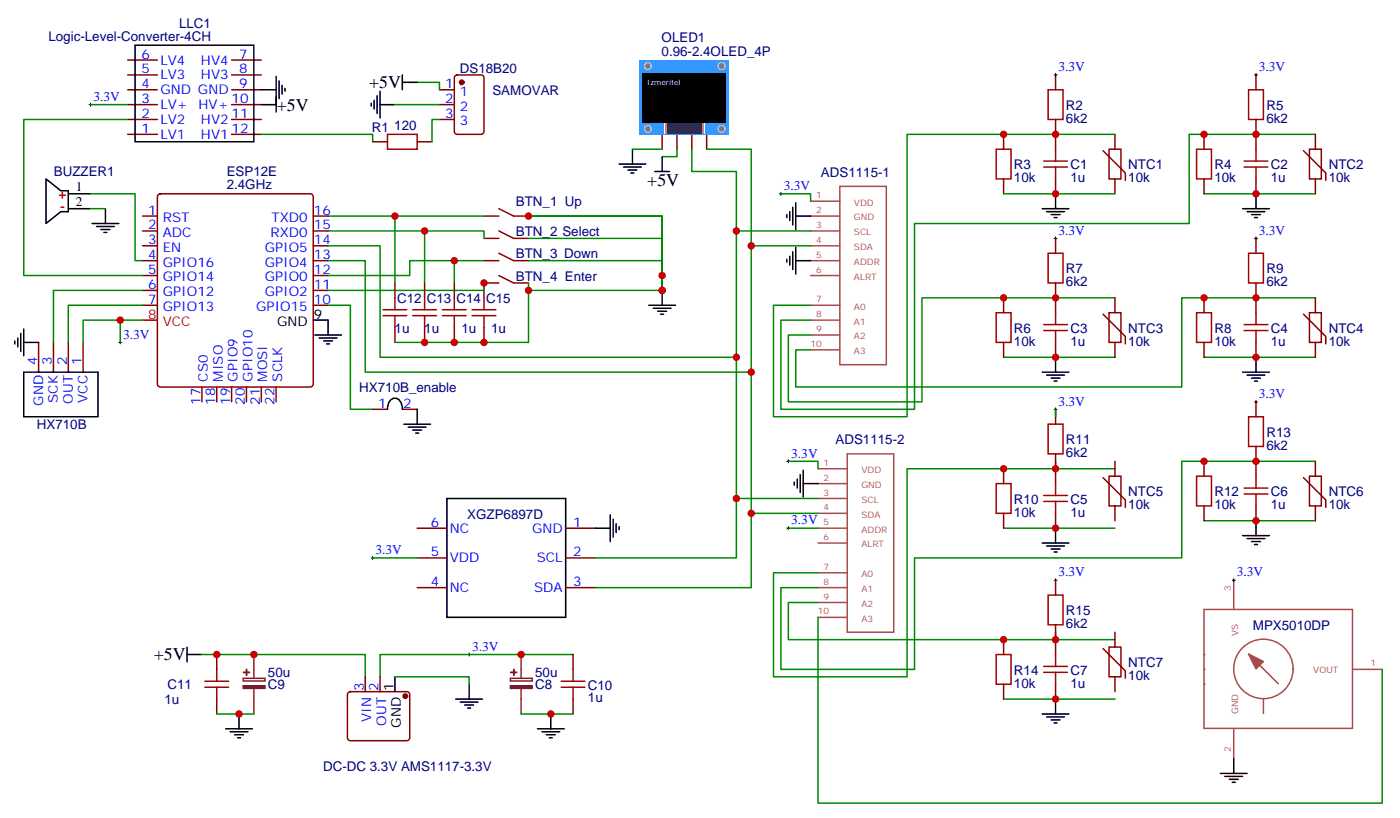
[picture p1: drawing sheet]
<svg xmlns="http://www.w3.org/2000/svg" width="333mm" height="194mm" viewBox="0 0 333 194" stroke-linecap="round" stroke-linejoin="round" font-family="sans-serif">
<path d="M157.3 31.9v3.5M160.9 31.9v3.5M164.4 31.9v3.5M167.9 31.9v3.5M9.2 81.3v7M12.7 81.3v7M16.2 81.3v7M19.8 81.3v7" fill="none" stroke="#870000" stroke-width=".35"/>
<path d="M74.8 79.5h6.3M78 76v3.5M5.6 88.3h17.7v10.6h-17.7zM75.8 80.2h4.3M76.9 80.9h2.1M77.6 81.6h.7" fill="none" stroke="#000" stroke-width=".35"/>
<path d="M192.6 47.8h7M192.6 51.3h7M192.6 54.8h7M192.6 58.3h7M199.6 44.2h11v42.4h-11zM192.6 61.9h7M192.6 65.4h7M192.6 72.5h7M192.6 76h7M192.6 79.5h7M192.6 83h7" fill="none" stroke="#a64a4a" stroke-width=".35"/>
<path d="M152 14.3h21.2v17.6h-21.2z" fill="#39f"/>
<g fill="#666" stroke="#ccc" stroke-width=".35">
<circle cx="154" cy="30.6" r=".81"/>
<circle cx="171.4" cy="30.6" r=".81"/>
<circle cx="154" cy="15.7" r=".81"/>
<circle cx="171.4" cy="15.7" r=".81"/>
</g>
<path d="M157.9 29.1h9.5v2.8h-9.5z" fill="#fff"/>
<g fill="#fc0">
<path d="M157.9 29.1h.5v2.8h-.5z"/>
<path d="M166.9 29.1h.4v2.8h-.4z"/>
</g>
<path d="M158.5 29.1h8.3v2.8h-8.3z" fill="#333"/>
<path d="M152.8 17.4h19.7v11.7h-19.7z" fill="#000"/>
<g fill="none" stroke="#870000" stroke-width=".35">
<path d="M108.2 18l.5-.2h5.6a.71 .71 0 0 1 .7 .7v12.7a.76 .76 0 0 1-.7 .7h-5.6a.76 .76 0 0 1-.8-.7v-12.7zM250.8 17.8v3.5M298.4 17.8v3.5M88.5 33.7h3.6M99.1 33.7h3.6M104.4 21.3h3.5M104.4 24.8h3.5M104.4 28.4h3.5M238.5 31.9v3.5M250.8 28.4v7M262.1 35.8l5.3 5.3v1.7M263.5 35.4h2.8v7.1h-2.8z"/>
<path d="M264.9 31.9v3.5M286.1 31.9v3.5M298.4 28.4v7M309.7 35.8l5.3 5.3v1.7M311.1 35.4h2.9v7.1h-2.9zM312.6 31.9v3.5M115 51.3h3.5M115 56.6h3.5M118.5 49.5l3.6 1.8h3.5M118.5 54.8l3.6 1.8h3.5M238.5 42.5v3.5M250.8 42.5v3.5"/>
<path d="M250.8 56.6v3.5M264.9 42.5v3.5M286.1 42.5v3.5M298.4 42.5v3.5M298.4 56.6v3.5M312.6 42.5v3.5M115 61.9h3.5M115 67.2h3.5M118.5 60.1l3.6 1.8h3.5M118.5 65.4l3.6 1.8h3.5M238.5 70.7v3.5M250.8 67.2v7"/>
<path d="M262.1 74.6l5.3 5.3v1.7M263.5 74.2h2.8v7.1h-2.8zM264.9 70.7v3.5M286.1 70.7v3.5M298.4 67.2v7M309.7 74.6l5.3 5.3v1.7M311.1 74.2h2.9v7.1h-2.9zM312.6 70.7v3.5M88.5 97.2h3.6M95.6 97.2h3.5M238.5 81.3v3.5M250.8 81.3v3.5"/>
<path d="M250.8 97.2v3.5M264.9 81.3v3.5M286.1 81.3v3.5M298.4 81.3v3.5M298.4 95.4v3.5M312.6 81.3v3.5M238.5 111.3v3.5M250.8 107.7v7.1M262.1 113.4l5.3 5.3v1.7M263.5 113h2.8v7.1h-2.8zM264.9 109.5v3.5M286.1 109.5v3.5"/>
<path d="M298.4 106v7M309.7 113.4l5.3 5.3v1.7M311.1 113h2.9v7.1h-2.9zM312.6 109.5v3.5M99.1 125.4h7.1M99.1 132.4h7.1M99.1 139.5h7.1M134.4 125.4h7.1M134.4 132.4h7.1M134.4 139.5h7.1M238.5 121.8v3.6M250.8 121.8v3.6"/>
<path d="M250.8 137.7v3.6M264.9 120.1v3.5M286.1 120.1v3.5M298.4 120.1v3.5M312.6 120.1v3.5M238.5 151.8v3.6M250.8 148.3v7.1M262.1 154l5.3 5.2v1.8M263.5 153.6h2.8v7.1h-2.8zM264.9 150.1v3.5M238.5 162.4v3.5M250.8 162.4v3.5"/>
<path d="M264.9 160.7v3.5"/>
</g>
<g fill="none" stroke="#000" stroke-width=".35">
<path d="M88.2 24.5v.7M88.9 23.8v2.1M89.6 22.7v4.3M90.3 24.8h3.5M90.3 21.7v6.3M147.1 38.9h6.4M148.2 39.7h4.2M150.3 35.4v3.5M157.3 37.2v3.5M149.2 40.4h2.1M149.9 41.1h.7M155.6 40.7h3.5"/>
<path d="M187 50.9v.7M187.7 50.2v2.2M188.4 49.2v4.2M188.4 59.8v4.2M189.1 51.3h3.5M189.1 48.1v6.4M189.1 58.7v6.4M247.6 49.5h6.4M248.7 50.2h4.2M249.8 50.9h2.1M250.5 51.6h.7M250.8 46v3.5"/>
<path d="M295.3 49.5h6.3M296.3 50.2h4.3M297.4 50.9h2.1M298.1 51.6h.7M298.4 46v3.5M187 61.5v.7M187.7 60.8v2.1M189.1 61.9h3.5M92.1 97.2a2.31 2.31 0 0 1 1.7-2.7 1.87 1.87 0 0 1 1.7 1.7l.1 1M247.6 88.3h6.4M248.7 89h4.2M249.8 89.7h2.1"/>
<path d="M250.5 90.5h.7M250.8 84.8v3.5M295.3 88.3h6.3M296.3 89h4.3M297.4 89.7h2.1M298.1 90.5h.7M298.4 84.8v3.5M106.2 118.3h28.2v28.2h-28.2zM188.7 114.4v.7M189.4 113.7v2.2M190.1 112.7v4.2M190.9 114.8h3.5"/>
<path d="M190.9 111.6v6.4M141.5 125.4h3.5M145 122.2v6.4M145.7 123.3v4.2M146.4 124.3v2.1M147.1 125v.7M247.6 128.9h6.4M248.7 129.6h4.2M249.8 130.3h2.1M250.5 131h.7M250.8 125.4v3.5M295.3 127.1h6.3"/>
<path d="M296.3 127.8h4.3M297.4 128.6h2.1M298.1 129.3h.7M298.4 123.6v3.5M44.4 155.4h3.6M44.4 153.6v3.5M108.3 165.9h6.4M109.4 166.7h4.2M110.4 167.4h2.1M111.1 168.1h.7M111.5 162.4v3.5M247.6 169.5h6.4"/>
<path d="M248.7 170.2h4.2M249.8 170.9h2.1M250.5 171.6h.7M250.8 165.9v3.6"/>
</g>
<circle cx="109.7" cy="19.5" r=".53" fill="#870000" stroke="#870000" stroke-width=".35"/>
<g fill="none" stroke="#008700" stroke-width=".35">
<path d="M93.8 24.8h10.6M150.3 35.4h7M160.9 35.4v1.8h-3.6M164.4 35.4v5.3h10.6v14.1M167.9 35.4h10.6v22.9h14.1M264.9 31.9h-49.4v67h-31.7v-26.4h8.8M312.6 31.9h-30v21.2h-65.3v44.1h-31.7v-21.2h7M178.5 58.3v81.2h-37M192.6 54.8h-17.6v63.5h19.4M238.5 46h26.4M286.1 46h26.5M264.9 70.7h-45.8v24.7h-31.8v-15.9h5.3"/>
<path d="M312.6 70.7h-31.8v21.2h-91.7v-8.9h3.5M238.5 84.8h26.4M286.1 84.8h26.5M250.8 109.5v1.8h-35.3v49.4h-31.7v-24.7h10.6M250.8 111.3h14.1M312.6 109.5h-31.8v22.9h-63.5v26.5h-31.7v-19.4h8.8M238.5 125.4h26.4M286.1 123.6h26.5M194.4 143h-7.1v8.8h63.5v-1.7M250.8 151.8h14.1M238.5 165.9h26.4"/>
</g>
<g fill="none" stroke="#a64a4a" stroke-width=".35">
<path d="M194.4 111.3h6.9M194.4 114.8h6.9M194.4 118.3h6.9M201.3 107.7h11.1v42.4h-11.1zM194.4 121.8h6.9M194.4 125.4h6.9M194.4 128.9h6.9M194.4 136h6.9M194.4 139.5h6.9M293.2 137.7v7M194.4 143h6.9M194.4 146.5h6.9"/>
<path d="M286.1 144.7h35.3v28.2h-35.3zM296.7 155.3l7 7M321.5 158.9h6.9M293.2 173.1v7M300.2 165.8v3.6"/>
<circle cx="300.2" cy="158.8" r="7.1"/>
</g>
<g fill="none" stroke="#a10000" stroke-width=".35">
<path d="M92.1 31.9h7v3.5h-7zM236.7 35.4h3.5v7.1h-3.5zM248 39.7h5.6M248 38.2h5.6M249.1 21.3h3.5v7.1h-3.5zM250.8 35.4v2.8M250.8 39.7v2.8M284.3 35.4h3.6v7.1h-3.6zM295.6 39.7h5.7M295.6 38.2h5.7M296.7 21.3h3.5v7.1h-3.5zM298.4 35.4v2.8"/>
<path d="M298.4 39.7v2.8M236.7 74.2h3.5v7.1h-3.5zM248 78.5h5.6M248 77h5.6M249.1 60.1h3.5v7.1h-3.5zM250.8 74.2v2.8M250.8 78.5v2.8M284.3 74.2h3.6v7.1h-3.6zM295.6 78.5h5.7M295.6 77h5.7M296.7 60.1h3.5v7.1h-3.5zM298.4 74.2v2.8"/>
<path d="M298.4 78.5v2.8M296.7 98.9h3.5v7.1h-3.5zM236.7 114.8h3.5v7h-3.5zM248 119h5.6M248 117.6h5.6M249.1 100.7h3.5v7h-3.5zM250.8 114.8v2.8M250.8 119v2.8M284.3 113h3.6v7.1h-3.6zM295.6 117.3h5.7M295.6 115.9h5.7M298.4 113v2.9"/>
<path d="M298.4 117.3v2.8M236.7 155.4h3.5v7h-3.5zM248 159.6h5.6M248 158.2h5.6M249.1 141.3h3.5v7h-3.5zM250.8 155.4v2.8M250.8 159.6v2.8"/>
</g>
<g fill="none" stroke="#000" stroke-width=".24">
<path d="M250.5 17.8h.7M250.8 17.4v.7M298.1 17.8h.7M298.4 17.4v.7M250.5 56.6h.7M250.8 56.2v.7M298.1 56.6h.7M298.4 56.2v.7M250.5 97.2h.7M250.8 96.8v.7M298.1 95.4h.7M298.4 95v.7"/>
<path d="M250.5 137.7h.7M250.8 137.4v.7"/>
</g>
<g fill="#a64a4a">
<circle cx="286.1" cy="155.4" r=".18"/>
<circle cx="286.1" cy="158.9" r=".18"/>
<circle cx="286.1" cy="162.4" r=".18"/>
</g>
<path d="M296.7 155.3l3.5 1.7-1.8 1.8z" fill="#a64a4a" stroke="#a64a4a" stroke-width=".35"/>
<g fill="none" stroke="#000" stroke-width=".35">
<path d="M32.1 10.7h28.2v23h-28.2zM65.6 18.1v8.5M66.3 19.2v4.2M95.6 19.5h3.5M95.6 17.8v3.5M62.1 24.8h3.5M62.1 21.3h3.5M67 20.2v2.2M67.7 21v.7M10.9 42.5l3.6 2.8h1.7v4.9h-1.7l-3.6 2.9zM16.2 49.5h5.3M16.2 46h5.3"/>
<path d="M21.9 53.1h6.3M22.9 53.8h4.3M24 54.5h2.1M24.7 55.2h.7M25 49.5v3.6M4.9 79.2v4.2M5.6 78.1v6.4M74.4 76h3.6M154.2 72.5h6.3M155.2 73.2h4.3M156.3 73.9h2.1M157 74.6h.7"/>
<path d="M157.3 68.9v3.6M3.5 80.9v.7M4.2 80.2v2.1M5.6 81.3h3.6M99.1 97.2v3.5M96 100.7h6.3M97 101.4h4.2M98.1 102.1h2.1M98.8 102.8h.7M53.6 173h6.4M54.7 173.7h4.2M55.7 174.4h2.2"/>
<path d="M56.4 175.1h.7M56.8 169.5v3.5M93.8 160.7v3.5M127.7 173h6.4M128.8 173.7h4.2M129.8 174.4h2.1M130.5 175.1h.7M130.9 169.5v3.5M290 183.6h6.3M291 184.3h4.3M292.1 185h2.1M292.8 185.7h.7"/>
<path d="M293.2 180.1v3.5"/>
</g>
<g fill="none" stroke="#000" stroke-width=".24">
<path d="M21.2 24.8h.7M21.5 24.5v.7M185.2 46h.7M185.6 45.6v.8M28.2 81.3h.7M28.6 80.9v.7M187 109.5h.7M187.3 109.1v.8M88.2 132.4h.7M88.5 132.1v.7M187 125.4h.7M187.3 125v.7"/>
<path d="M292.8 137.7h.7M293.2 137.4v.7M111.1 155.4h.7M111.5 155v.7"/>
</g>
<g fill="none" stroke="#008700" stroke-width=".35">
<path d="M99.1 19.5h5.3v1.8M21.5 24.8h8.8M30.3 28.4h-24.7v37h28.3M62.1 31.9h26.4v1.8M104.4 28.4h-1.7v5.3M21.5 46h10.6v15.9h1.8M21.5 49.5h3.5M78 54.8h37v1.8M78 58.3h12.3v26.5h84.7M78 51.3h37M93.8 51.3v15.9M100.9 54.8v12.4"/>
<path d="M125.6 51.3h31.7v17.6M125.6 56.6h31.7v12.3M185.6 46h7v1.8M28.6 76h-8.8v5.3M33.9 72.5h-17.7v8.8M33.9 68.9h-21.2v12.4M33.9 76h-5.3v5.3M78 61.9h8.8v26.4h91.7M78 72.5h5.3v24.7h5.2M107.9 61.9v5.3M115 61.9h-17.6v3.5h-19.4M115 67.2v1.7h-37"/>
<path d="M125.6 61.9h31.7v3.5M125.6 67.2v1.7h31.7M125.6 68.9v12.4h-31.8M250.8 97.2v1.7M175 118.3v14.1h-33.5M187.3 109.5h7.1v1.8M88.5 132.4h10.6M178.5 121.8h15.9M187.3 125.4h7.1M48 155.4h38.8v5.3M136.2 155.4h-45.9v5.3M194.4 146.5v44.1h134v-31.7"/>
<path d="M51.5 169.5h8.8M93.8 160.7h17.7v1.7M123.8 169.5h12.4"/>
</g>
<path d="M60.3 155.4v5.6M123.8 155.4v5.6M57.8 161h5.2v.6h-5.2zM60.3 163.5v6M121.3 161h5.2v.6h-5.2zM123.8 163.5v6" fill="none" stroke="#8c2424" stroke-width=".35"/>
<g fill="#8c2424" stroke="#8c2424" stroke-width=".35">
<path d="M121.3 162.8h5.2v.6h-5.2z"/>
<path d="M121.4 159.6h1.4z"/>
<path d="M122.1 158.9v1.4z"/>
<path d="M57.8 162.8h5.2v.6h-5.2z"/>
<path d="M57.9 159.6h1.4z"/>
<path d="M58.6 158.9v1.4z"/>
</g>
<path d="M14.1 46.4h1.4M14.5 49.2h.7M14.8 45.6v1.5M33.9 76h3.5" fill="none" stroke="#f00" stroke-width=".35"/>
<g fill="none" stroke="#a10000" stroke-width=".35">
<path d="M91 74.9h5.7M91 73.5h5.7M93.8 70.7v2.8M93.8 74.9v2.9M98.1 74.9h5.6M98.1 73.5h5.6M100.9 70.7v2.8M100.9 74.9v2.9M105.1 74.9h5.7M105.1 73.5h5.7M107.9 70.7v2.8M107.9 74.9v2.9"/>
<path d="M112.2 74.9h5.6M112.2 73.5h5.6M115 70.7v2.8M115 74.9v2.9M51.5 158.9v2.8M136.2 158.9v2.8M48.7 163.1h5.6M48.7 161.7h5.6M51.5 163.1v2.8M133.3 163.1h5.7M133.3 161.7h5.7M136.2 163.1v2.8"/>
</g>
<g fill="none" stroke="#870000" stroke-width=".35">
<path d="M30.3 17.8h7.1M30.3 14.3h7.1M55 17.8h7.1M55 14.3h7.1M30.3 31.9h7.1M30.3 28.4h7.1M30.3 24.8h7.1M30.3 21.3h7.1M55 31.9h7.1M55 28.4h7.1M55 24.8h7.1M55 21.3h7.1"/>
<path d="M33.9 51.3h3.5M33.9 54.8h3.5M33.9 58.3h3.5M37.6 46.2l.5-.2h35.6a.71 .71 0 0 1 .7 .7v44.5a.76 .76 0 0 1-.7 .7h-35.6a.76 .76 0 0 1-.7-.7v-44.5zM74.4 51.3h3.6M74.4 54.8h3.6M74.4 58.3h3.6M33.9 61.9h3.5M33.9 65.4h3.5M33.9 68.9h3.5M33.9 72.5h3.5M74.4 61.9h3.6"/>
<path d="M74.4 65.4h3.6M74.4 68.9h3.6M74.4 72.5h3.6M93.8 67.2v3.5M93.8 77.8v3.5M100.9 67.2v3.5M100.9 77.8v3.5M107.9 67.2v3.5M107.9 77.8v3.5M115 67.2v3.5M115 77.8v3.5M48 91.9v3.5"/>
<path d="M51.5 91.9v3.5M55 91.9v3.5M58.6 91.9v3.5M62.1 91.9v3.5M65.6 91.9v3.5M51.5 155.4v3.5M136.2 155.4v3.5M51.5 165.9v3.6M82.8 164.4l.5-.2h13.4a.71 .71 0 0 1 .7 .7v10.2a.76 .76 0 0 1-.7 .7h-13.4a.76 .76 0 0 1-.8-.7v-10.2zM86.8 160.7v3.5M90.3 160.7v3.5M136.2 165.9v3.6"/>
</g>
<circle cx="96.3" cy="165.2" r=".53" fill="#870000" stroke="#870000" stroke-width=".35"/>
<g fill="#c00">
<circle cx="250.8" cy="31.9" r=".88"/>
<circle cx="250.8" cy="46" r=".88"/>
<circle cx="298.5" cy="46" r=".88"/>
<circle cx="298.5" cy="31.9" r=".88"/>
<circle cx="250.8" cy="84.8" r=".88"/>
<circle cx="250.8" cy="70.7" r=".88"/>
<circle cx="298.5" cy="84.8" r=".88"/>
<circle cx="298.5" cy="70.7" r=".88"/>
<circle cx="250.8" cy="125.4" r=".88"/>
<circle cx="250.8" cy="111.3" r=".88"/>
<circle cx="298.5" cy="123.6" r=".88"/>
<circle cx="298.5" cy="109.5" r=".88"/>
<circle cx="250.8" cy="165.9" r=".88"/>
<circle cx="250.8" cy="151.8" r=".88"/>
<circle cx="238.5" cy="31.9" r=".88"/>
<circle cx="286.1" cy="31.9" r=".88"/>
<circle cx="238.5" cy="70.7" r=".88"/>
<circle cx="286.1" cy="70.7" r=".88"/>
<circle cx="238.5" cy="111.3" r=".88"/>
<circle cx="286.1" cy="109.5" r=".88"/>
<circle cx="238.5" cy="151.8" r=".88"/>
<circle cx="60.3" cy="155.4" r=".88"/>
<circle cx="51.5" cy="155.4" r=".88"/>
<circle cx="123.8" cy="155.4" r=".88"/>
<circle cx="28.6" cy="76" r=".88"/>
<circle cx="125.6" cy="51.3" r=".88"/>
<circle cx="157.3" cy="68.9" r=".88"/>
<circle cx="157.3" cy="65.4" r=".88"/>
<circle cx="178.5" cy="88.3" r=".88"/>
<circle cx="175" cy="84.8" r=".88"/>
<circle cx="100.9" cy="81.3" r=".88"/>
<circle cx="108" cy="81.3" r=".88"/>
<circle cx="93.8" cy="51.3" r=".88"/>
<circle cx="100.9" cy="54.8" r=".88"/>
<circle cx="125.6" cy="68.9" r=".88"/>
<circle cx="175" cy="54.8" r=".88"/>
<circle cx="175" cy="118.3" r=".88"/>
<circle cx="178.5" cy="121.8" r=".88"/>
<circle cx="178.5" cy="58.3" r=".88"/>
<circle cx="130.9" cy="169.5" r=".88"/>
<circle cx="56.8" cy="169.5" r=".88"/>
<circle cx="115" cy="67.2" r=".88"/>
<circle cx="115" cy="81.3" r=".88"/>
<circle cx="108" cy="61.9" r=".88"/>
</g>
<g font-size="4.2">
<text x="87.7" y="21">+5V</text>
<text x="65.8" y="26.2">+5V</text>
<text x="153.8" y="44.2">+5V</text>
<text x="36.5" y="156.8">+5V</text>
</g>
<g font-size="3.2" fill="#000080">
<text x="11.5" y="9.6">Logic-Level-Converter-4CH</text>
<text x="42.6" y="6.5">LLC1</text>
<text x="157.2" y="10">OLED1</text>
<text x="109.3" y="17.2">DS18B20</text>
<text x="157.2" y="13.2">0.96-2.4OLED_4P</text>
<text x="117" y="22.5">SAMOVAR</text>
<text x="253.3" y="29.1">6k2</text>
<text x="253.3" y="26.1">R2</text>
<text x="300.9" y="29.1">6k2</text>
<text x="300.9" y="26.1">R5</text>
<text x="88.4" y="31.3">R1</text>
<text x="93.7" y="30.8">120</text>
<text x="12.8" y="41.8">BUZZER1</text>
<text x="53.9" y="41.9">ESP12E</text>
<text x="195.1" y="42">ADS1115-1</text>
<text x="240.9" y="40.2">R3</text>
<text x="254.4" y="40.2">C1</text>
<text x="268.1" y="40.2">NTC1</text>
<text x="288.6" y="40.2">R4</text>
<text x="302" y="40.2">C2</text>
<text x="315.7" y="40.2">NTC2</text>
<text x="53.9" y="44.9">2.4GHz</text>
<text x="240.9" y="43.3">10k</text>
<text x="254.4" y="43.3">1u</text>
<text x="268.1" y="43.3">10k</text>
<text x="288.6" y="43.3">10k</text>
<text x="302" y="43.3">1u</text>
<text x="315.7" y="43.3">10k</text>
<text x="122.6" y="49">BTN_1 Up</text>
<text x="122.6" y="56">BTN_2 Select</text>
<text x="122.6" y="61.3">BTN_3 Down</text>
<text x="253.3" y="64.9">R7</text>
<text x="300.9" y="64.9">R9</text>
<text x="94.3" y="71.9">C12</text>
<text x="101.4" y="71.9">C13</text>
<text x="108.5" y="71.9">C14</text>
<text x="115.5" y="71.9">C15</text>
<text x="122.6" y="66.6">BTN_4 Enter</text>
<text x="253.3" y="67.9">6k2</text>
<text x="300.9" y="67.9">6k2</text>
<text x="93.8" y="79">1u</text>
<text x="100.8" y="79">1u</text>
<text x="109.6" y="79">1u</text>
<text x="116.7" y="79">1u</text>
<text x="240.9" y="82.1">10k</text>
<text x="240.9" y="79">R6</text>
<text x="254.4" y="82.1">1u</text>
<text x="254.4" y="79">C3</text>
<text x="268.1" y="82.1">10k</text>
<text x="268.1" y="79">NTC3</text>
<text x="288.6" y="82.1">10k</text>
<text x="288.6" y="79">R8</text>
<text x="302" y="82.1">1u</text>
<text x="302" y="79">C4</text>
<text x="315.7" y="82.1">10k</text>
<text x="315.7" y="79">NTC4</text>
<text x="85.4" y="93.1">HX710B_enable</text>
<text x="8.8" y="101.9">HX710B</text>
<text x="198.5" y="105.5">ADS1115-2</text>
<text x="253.3" y="105.5">R11</text>
<text x="300.9" y="106.8">6k2</text>
<text x="300.9" y="103.7">R13</text>
<text x="253.3" y="108.5">6k2</text>
<text x="240.9" y="119.6">R10</text>
<text x="254.4" y="119.6">C5</text>
<text x="268.1" y="117.8">NTC5</text>
<text x="288.6" y="117.8">R12</text>
<text x="302" y="117.8">C6</text>
<text x="315.7" y="117.8">NTC6</text>
<text x="111" y="123.1">XGZP6897D</text>
<text x="240.9" y="122.6">10k</text>
<text x="254.4" y="122.6">1u</text>
<text x="268.1" y="120.9">10k</text>
<text x="288.6" y="120.9">10k</text>
<text x="302" y="120.9">1u</text>
<text x="315.7" y="120.9">10k</text>
<text x="253.3" y="149.1">6k2</text>
<text x="253.3" y="146.1">R15</text>
<text x="297.7" y="149.6">MPX5010DP</text>
<text x="63.7" y="160.6">50u</text>
<text x="127.2" y="160.6">50u</text>
<text x="240.9" y="160.2">R14</text>
<text x="254.4" y="160.2">C7</text>
<text x="268.1" y="161.4">10k</text>
<text x="268.1" y="158.4">NTC7</text>
<text x="39.1" y="167.2">1u</text>
<text x="39.8" y="163.6">C11</text>
<text x="63.7" y="163.6">C9</text>
<text x="127.2" y="163.6">C8</text>
<text x="139.7" y="166.7">1u</text>
<text x="139.7" y="163.7">C10</text>
<text x="240.9" y="163.2">10k</text>
<text x="254.4" y="163.2">1u</text>
<text x="76.8" y="183.1">DC-DC 3.3V AMS1117-3.3V</text>
</g>
<g font-size="3.2" fill="#00f">
<text x="33.6" y="17.4">5</text>
<text x="33.6" y="13.9">6</text>
<text x="38.1" y="15.3">LV4</text>
<text x="47.8" y="15.3">HV4</text>
<text x="56.8" y="13.9">7</text>
<text x="56.8" y="17.4">8</text>
<text x="251.5" y="16.9">3.3V</text>
<text x="299.2" y="16.9">3.3V</text>
<text x="22.2" y="24">3.3V</text>
<text x="33.6" y="21">4</text>
<text x="38.1" y="22.4">GND GND</text>
<text x="38.1" y="18.8">LV3</text>
<text x="47.8" y="18.8">HV3</text>
<text x="56.8" y="21">9</text>
<text x="105.8" y="21">1</text>
<text x="109.3" y="22.7">1</text>
<text x="33.6" y="28">2</text>
<text x="33.6" y="24.5">3</text>
<text x="38.1" y="29.4">LV2</text>
<text x="38.1" y="25.9">LV+</text>
<text x="47.2" y="25.9">HV+</text>
<text x="47.8" y="29.4">HV2</text>
<text x="55" y="24.5">10</text>
<text x="55" y="28">11</text>
<text x="105.8" y="24.5">2</text>
<text x="105.8" y="28">3</text>
<text x="109.3" y="26.2">2</text>
<text x="109.3" y="29.8">3</text>
<text x="33.6" y="31.5">1</text>
<text x="38.1" y="32.9">LV1</text>
<text x="47.8" y="32.9">HV1</text>
<text x="55" y="31.5">12</text>
<text x="186.3" y="45.1">3.3V</text>
<text x="35.2" y="50.9">1</text>
<text x="38.7" y="52.7">RST</text>
<text x="64.5" y="52.7">TXD0</text>
<text x="74.6" y="50.9">16</text>
<text x="35.2" y="54.5">2</text>
<text x="35.2" y="58">3</text>
<text x="38.7" y="56.2">ADC</text>
<text x="38.7" y="59.8">EN</text>
<text x="62.9" y="59.8">GPIO5</text>
<text x="64.3" y="56.2">RXD0</text>
<text x="74.6" y="58">14</text>
<text x="74.6" y="54.5">15</text>
<text x="251.5" y="55.7">3.3V</text>
<text x="299.2" y="55.7">3.3V</text>
<text x="35.2" y="61.5">4</text>
<text x="35.2" y="65.1">5</text>
<text x="38.7" y="63.3">GPIO16</text>
<text x="62.9" y="63.3">GPIO4</text>
<text x="74.6" y="65.1">12</text>
<text x="74.6" y="61.5">13</text>
<text x="35.2" y="68.6">6</text>
<text x="38.7" y="66.8">GPIO14</text>
<text x="38.7" y="70.3">GPIO12</text>
<text x="62.9" y="70.3">GPIO2</text>
<text x="62.9" y="66.8">GPIO0</text>
<text x="74.6" y="68.6">11</text>
<text x="35.2" y="72.1">7</text>
<text x="38.7" y="73.9">GPIO13</text>
<text x="60.9" y="73.9">GPIO15</text>
<text x="74.6" y="72.1">10</text>
<text x="29.3" y="80.4">3.3V</text>
<text x="8.8" y="86.6" transform="rotate(-90 8.8 86.6)">4</text>
<text x="12.3" y="86.6" transform="rotate(-90 12.3 86.6)">3</text>
<text x="15.9" y="86.6" transform="rotate(-90 15.9 86.6)">2</text>
<text x="19.4" y="86.6" transform="rotate(-90 19.4 86.6)">1</text>
<text x="13.8" y="95.6" transform="rotate(-90 13.8 95.6)">SCK</text>
<text x="17.3" y="95.8" transform="rotate(-90 17.3 95.8)">OUT</text>
<text x="20.8" y="95.6" transform="rotate(-90 20.8 95.6)">VCC</text>
<text x="49.4" y="90.6" transform="rotate(-90 49.4 90.6)">CS0</text>
<text x="52.9" y="90.6" transform="rotate(-90 52.9 90.6)">MISO</text>
<text x="56.4" y="90.6" transform="rotate(-90 56.4 90.6)">GPIO9</text>
<text x="60" y="90.6" transform="rotate(-90 60 90.6)">GPIO10</text>
<text x="63.5" y="90.6" transform="rotate(-90 63.5 90.6)">MOSI</text>
<text x="67" y="90.6" transform="rotate(-90 67 90.6)">SCLK</text>
<text x="299.2" y="94.5">3.3V</text>
<text x="10.2" y="96.3" transform="rotate(-90 10.2 96.3)">GND</text>
<text x="47.6" y="96.1" transform="rotate(-90 47.6 96.1)">17</text>
<text x="51.2" y="96.1" transform="rotate(-90 51.2 96.1)">18</text>
<text x="54.7" y="96.1" transform="rotate(-90 54.7 96.1)">19</text>
<text x="58.2" y="96.1" transform="rotate(-90 58.2 96.1)">20</text>
<text x="61.7" y="96.1" transform="rotate(-90 61.7 96.1)">21</text>
<text x="65.3" y="96.1" transform="rotate(-90 65.3 96.1)">22</text>
<text x="89.9" y="96.8">1</text>
<text x="95.8" y="96.8">2</text>
<text x="251.5" y="96.3">3.3V</text>
<text x="188" y="108.6">3.3V</text>
<text x="102.4" y="125">6</text>
<text x="136.2" y="125">1</text>
<text x="188" y="124.5">3.3V</text>
<text x="89.3" y="131.6">3.3V</text>
<text x="106.9" y="126.4">NC</text>
<text x="126.4" y="126.4">GND</text>
<text x="102.4" y="132.1">5</text>
<text x="106.9" y="133.5">VDD</text>
<text x="127.6" y="133.5">SCL</text>
<text x="136.2" y="132.1">2</text>
<text x="251.5" y="136.8">3.3V</text>
<text x="293.9" y="136.8">3.3V</text>
<text x="102.4" y="139.1">4</text>
<text x="106.9" y="140.5">NC</text>
<text x="126.9" y="140.5">SDA</text>
<text x="136.2" y="139.1">3</text>
<text x="112.2" y="154.5">3.3V</text>
<text x="86.4" y="164" transform="rotate(-90 86.4 164)">3</text>
<text x="90" y="164" transform="rotate(-90 90 164)">2</text>
<text x="88.2" y="171.4" transform="rotate(-90 88.2 171.4)">VIN</text>
<text x="91.7" y="172.3" transform="rotate(-90 91.7 172.3)">OUT</text>
</g>
<g font-size="3.2">
<text x="18" y="45.3">1</text>
<text x="18" y="48.8">2</text>
<text x="65.8" y="77.4">GND</text>
<text x="74.6" y="75.6">9</text>
<text x="93.5" y="164" transform="rotate(-90 93.5 164)">1</text>
<text x="95.2" y="172.8" transform="rotate(-90 95.2 172.8)">GND</text>
</g>
<g font-size="3.2" fill="#f00">
<text x="35.2" y="75.6">8</text>
<text x="38.7" y="77.4">VCC</text>
</g>
<g font-size="2.1" fill="#a54b4b">
<text x="193.9" y="47.1">1</text>
<text x="193.9" y="50.6">2</text>
<text x="202.9" y="48.8">VDD</text>
<text x="202.9" y="52.3">GND</text>
<text x="193.9" y="54.1">3</text>
<text x="193.9" y="57.7">4</text>
<text x="202.9" y="55.9">SCL</text>
<text x="202.9" y="59.4">SDA</text>
<text x="193.9" y="61.2">5</text>
<text x="193.9" y="64.7">6</text>
<text x="202.9" y="62.9">ADDR</text>
<text x="193.9" y="71.8">7</text>
<text x="202.9" y="66.4">ALRT</text>
<text x="193.9" y="75.3">8</text>
<text x="202.9" y="73.5">A0</text>
<text x="202.9" y="77">A1</text>
<text x="192.6" y="82.3">10</text>
<text x="193.9" y="78.8">9</text>
<text x="202.9" y="80.6">A2</text>
<text x="202.9" y="84.1">A3</text>
<text x="195.7" y="110.6">1</text>
<text x="204.7" y="112.3">VDD</text>
<text x="195.7" y="114.1">2</text>
<text x="195.7" y="117.6">3</text>
<text x="204.7" y="115.8">GND</text>
<text x="204.7" y="119.4">SCL</text>
<text x="195.7" y="121.2">4</text>
<text x="195.7" y="124.7">5</text>
<text x="204.7" y="122.9">SDA</text>
<text x="195.7" y="128.2">6</text>
<text x="204.7" y="126.4">ADDR</text>
<text x="204.7" y="129.9">ALRT</text>
<text x="195.7" y="135.3">7</text>
<text x="204.7" y="137">A0</text>
<text x="195.7" y="138.8">8</text>
<text x="195.7" y="142.3">9</text>
<text x="204.7" y="140.5">A1</text>
<text x="292.5" y="140.4" transform="rotate(-90 292.5 140.4)">3</text>
<text x="194.4" y="145.8">10</text>
<text x="204.7" y="144.1">A2</text>
<text x="204.7" y="147.6">A3</text>
<text x="294.2" y="150.9" transform="rotate(-90 294.2 150.9)">VS</text>
<text x="312.1" y="159.8">VOUT</text>
<text x="325.7" y="158.1">1</text>
<text x="294.2" y="169.5" transform="rotate(-90 294.2 169.5)">GND</text>
<text x="292.5" y="178.5" transform="rotate(-90 292.5 178.5)">2</text>
</g>
<text font-size="1.8" fill="#fff" x="153.8" y="20.2">Izmeritel</text>
</svg>
